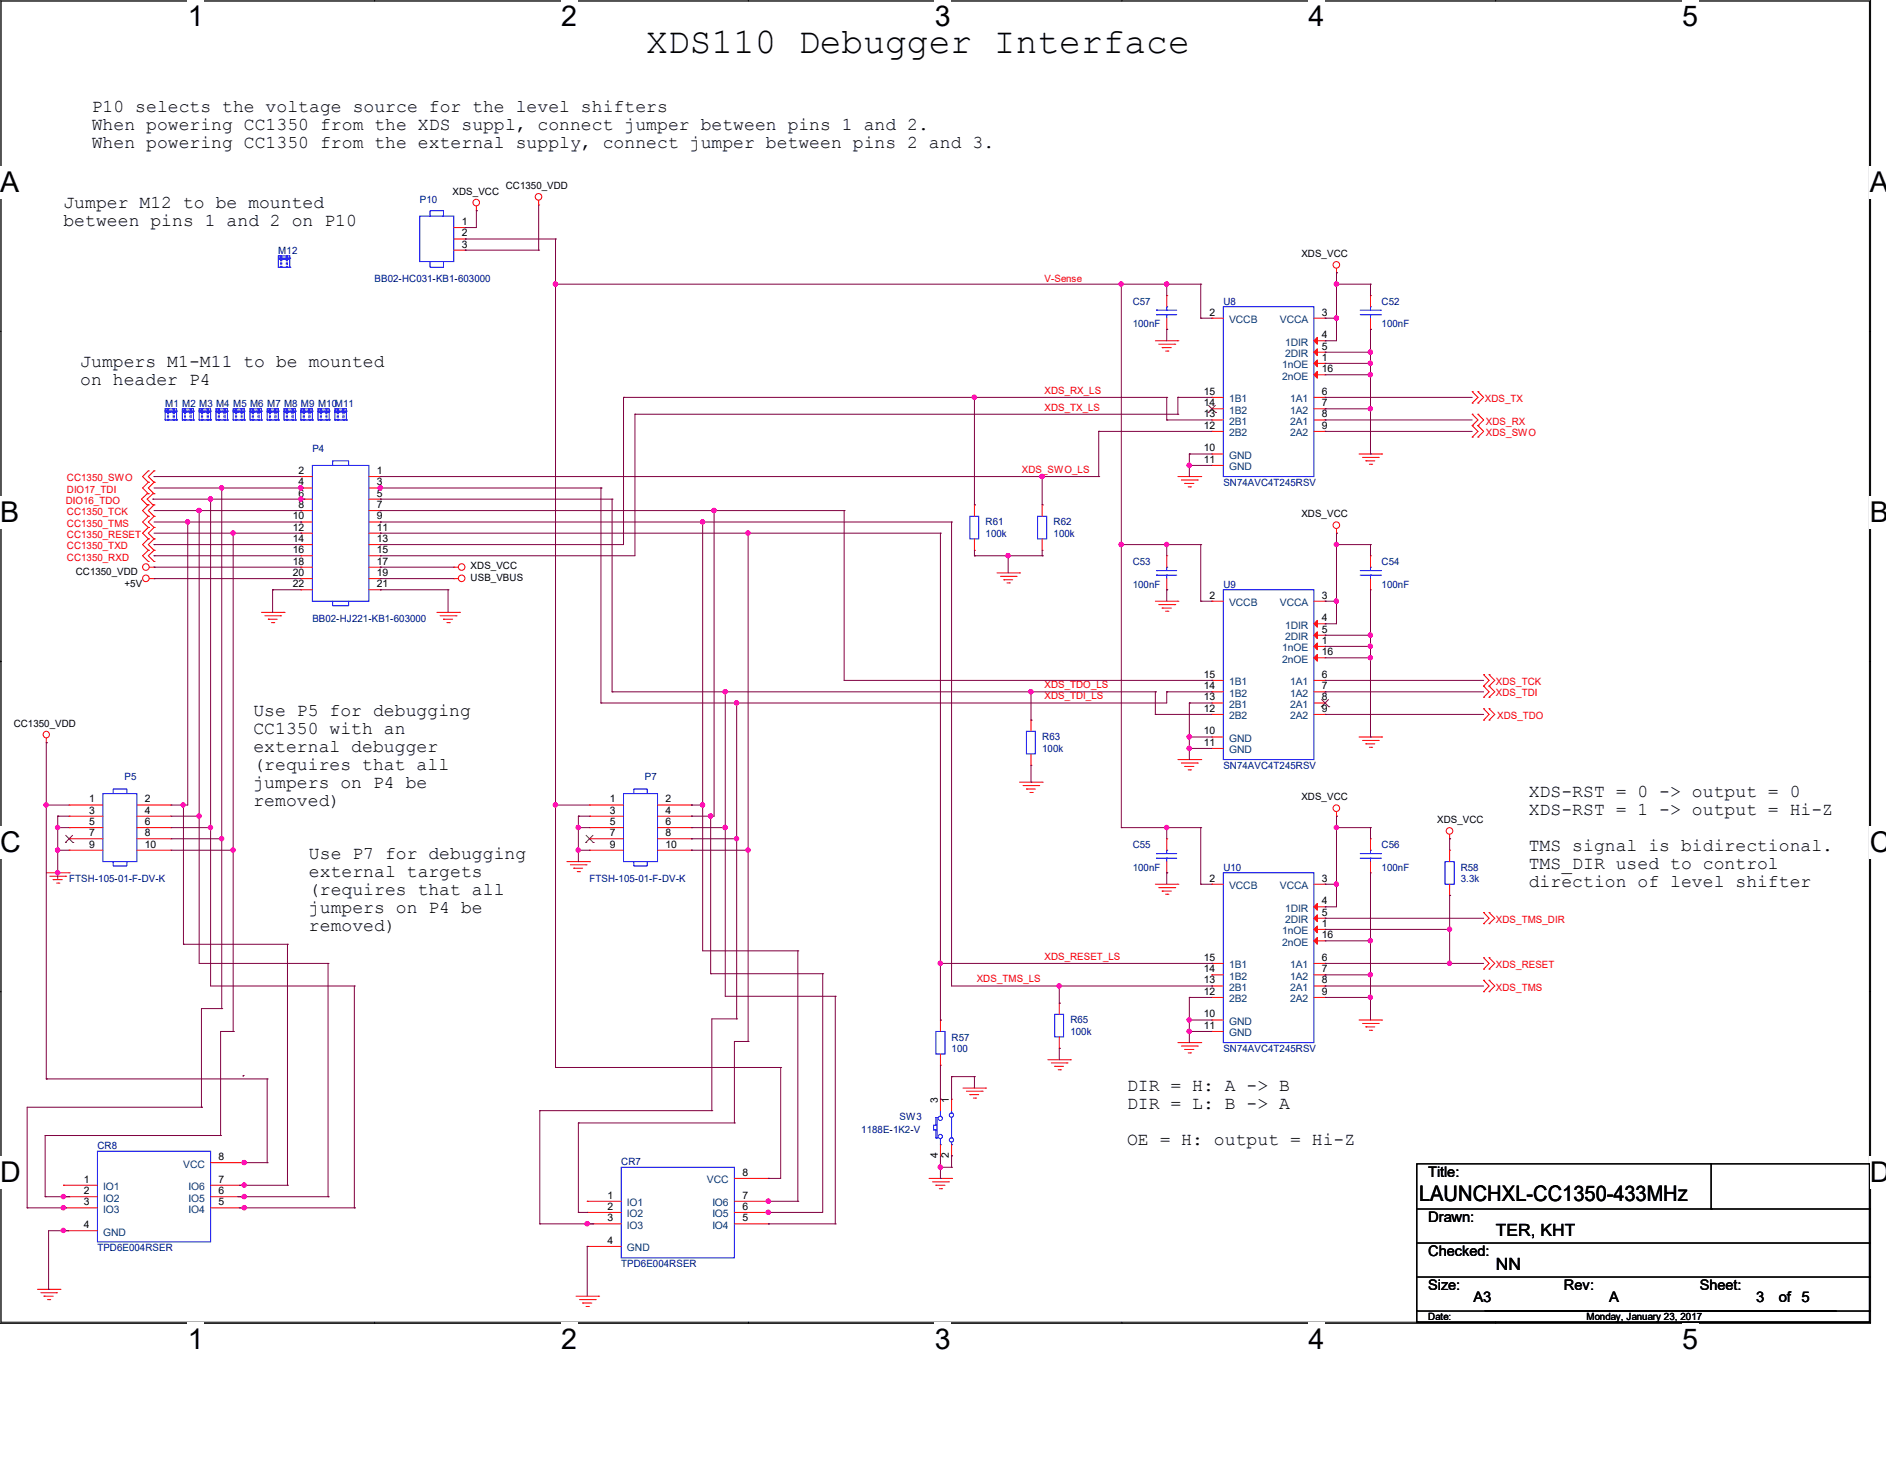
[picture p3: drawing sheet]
<svg xmlns="http://www.w3.org/2000/svg" width="279mm" height="216mm" viewBox="0 0 279 216" stroke-linecap="round" stroke-linejoin="round" font-family="sans-serif">
<path d="M0 0h277.1v196h-277.1zM.2 .2h276.7v195.6h-276.7z" fill="none" stroke="#000" stroke-width=".15"/>
<g fill="#fff">
<path d="M27.8 .1h2.4v4.7h-2.4z"/>
<path d="M27.8 195.9h2.4v4.7h-2.4z"/>
</g>
<path d="M55.5 0v.2M55.5 195.8v.2" fill="none" stroke="#000" stroke-width=".15"/>
<g fill="#fff">
<path d="M83.1 .1h2.4v4.7h-2.4z"/>
<path d="M83.1 195.9h2.4v4.7h-2.4z"/>
</g>
<path d="M110.9 0v.2M110.9 195.8v.2" fill="none" stroke="#000" stroke-width=".15"/>
<g fill="#fff">
<path d="M138.5 .1h2.4v4.7h-2.4z"/>
<path d="M138.5 195.9h2.4v4.7h-2.4z"/>
</g>
<path d="M166.2 0v.2M166.2 195.8v.2" fill="none" stroke="#000" stroke-width=".15"/>
<g fill="#fff">
<path d="M193.8 .1h2.4v4.7h-2.4z"/>
<path d="M193.8 195.9h2.4v4.7h-2.4z"/>
</g>
<path d="M221.6 0v.2M221.6 195.8v.2" fill="none" stroke="#000" stroke-width=".15"/>
<g fill="#fff">
<path d="M249.2 .1h2.4v4.7h-2.4z"/>
<path d="M249.2 195.9h2.4v4.7h-2.4z"/>
<path d="M0 24.6h2.9v4.7h-2.9z"/>
<path d="M276.9 24.6h2.5v4.7h-2.5z"/>
<path d="M0 73.5h2.9v4.7h-2.9z"/>
<path d="M277 73.5h2.4v4.7h-2.4z"/>
</g>
<path d="M0 49.1h.2M276.9 49.1h.2" fill="none" stroke="#000" stroke-width=".15"/>
<g fill="#fff">
<path d="M0 122.4h3.1v4.7h-3.1z"/>
<path d="M277 122.4h2.4v4.7h-2.4z"/>
</g>
<path d="M0 98h.2M276.9 98h.2" fill="none" stroke="#000" stroke-width=".15"/>
<path d="M.1 97.9l.1 .1h-.1zM276.9 98l.1-.1v.1z" fill="#000" stroke="#000" stroke-width=".15"/>
<g fill="#fff">
<path d="M0 171.3h3.1v4.7h-3.1z"/>
<path d="M277 171.3h2.4v4.7h-2.4z"/>
</g>
<g fill="none" stroke="#000" stroke-width=".15">
<path d="M0 146.9h.2M276.9 146.9h.2M209.9 172.3h67v21.8h-67zM209.9 179h67M253.5 179h.1M253.5 172.3v6.7M276.9 179h.1M209.9 195.8h.1M209.9 184.1h67M209.9 189.1h67M209.9 194.1v1.7M209.9 195.8h67"/>
<path d="M220 194.1h51.9M271.9 194.1h.1M276.9 184.1h.1M276.9 189.1h.1M276.9 195.8h.1M276.9 194.1h.1M276.9 194.1v1.7"/>
</g>
<g fill="none" stroke="#f00" stroke-width=".15">
<path d="M67.2 33.7h1.7M67.2 35.4h1.7M67.2 37h1.7M68.9 33.7h.1M68.9 35.4h.1M68.9 37h.1M70.6 31.2h.1M70.6 30.5v.7M79.8 30.4h.1M79.8 29.7v.7M198 39.8v.6M171.2 50.5h3.3"/>
<path d="M171.7 51h2.3M172.2 51.5h.1M172.2 51.5h1.3M172.7 52h.3M172.8 43.8h.1M172.8 48.8h.1M172.8 43.8v1.6M172.8 47.1v1.7M173 52h.1M174 51h.1M174.5 50.5h.1M179.5 47.1h.1"/>
<path d="M179.5 58.8h.1M179.5 58.8h1.7M179.5 47.1h1.7M194.6 50.5h1.7M194.6 58.8h1.7M194.6 53.8h1.7M194.6 55.5h1.7M194.6 47.1h1.7M194.6 52.2h1.7M196.3 58.8h.1M196.3 53.8h.1M196.3 55.5h.1"/>
<path d="M196.3 47.1h.1M196.3 50.5h.1M196.3 52.2h.1M198 40.4h.1M203 43.8h.1M203 48.8h.1M203 43.8v1.6M203 47.1v1.7M218.1 58h.1M218.1 59.7h.1M218.1 58l.8 .8-.8 .9M218.9 58h.1"/>
<path d="M218.9 59.7h.1M218.9 58l.9 .8-.9 .9M21.8 73.1h.1M21.8 74.8h.1M21.8 73.1l-.8 .8 .8 .9M22 71.4h.1M22 73.1h.1M22 76.5h.1M22 78.1h.1M22 74.8h.1M22 79.8h.1M22 69.7h.1"/>
<path d="M22 71.4l-.9 .9 .9 .8M22 76.5l-.9 .8 .9 .8M22 74.8l-.9 .8 .9 .9M22 78.1l-.9 .9 .9 .8M22 69.7l-.9 .9 .9 .8M22 79.8l-.9 .8 .9 .9M22.6 73.1h.1M22.6 74.8h.1M22.6 73.1l-.8 .8 .8 .9M22.8 71.4h.1M22.8 73.1h.1M22.8 76.5h.1"/>
<path d="M22.8 78.1h.1M22.8 74.8h.1M22.8 79.8h.1M22.8 69.7h.1M22.8 71.4l-.8 .9 .8 .8M22.8 76.5l-.8 .8 .8 .8M22.8 74.8l-.8 .8 .8 .9M22.8 78.1l-.8 .9 .8 .8M22.8 69.7l-.8 .9 .8 .8M22.8 79.8l-.8 .8 .8 .9M44.6 70.6h.1M44.6 72.3h.1"/>
<path d="M44.6 73.9h.1M44.6 75.6h.1M44.6 77.3h.1M44.6 79h.1M44.6 70.6h1.7M44.6 72.3h1.7M44.6 73.9h1.7M44.6 75.6h1.7M44.6 77.3h1.7M44.6 79h1.7M54.7 70.6h1.6M54.7 72.3h1.6"/>
<path d="M54.7 73.9h1.6M54.7 75.6h1.6M54.7 77.3h1.6M54.7 79h1.6M56.3 70.6h.1M56.3 72.3h.1M56.3 73.9h.1M56.3 75.6h.1M56.3 77.3h.1M56.3 79h.1M144.4 74.8h.1M144.4 74.8v1.7"/>
<path d="M144.4 79.8v1.7M154.4 74.8h.1M154.4 74.8v1.7M154.4 79.8v1.7M174.5 70.6h3.4M175 71.1h2.4M175.5 71.6h.1M175.5 71.6h1.4M176 72.1h.4M176.4 72.1h.1M177.4 71.1h.1M177.9 70.6h.1"/>
<path d="M179.5 67.2h.1M179.5 68.9h.1M179.5 60.5h.1M179.5 62.2h.1M179.5 63.9h.1M179.5 67.2h1.7M179.5 60.5h1.7M179.5 62.2h1.7M179.5 63.9h1.7M179.5 68.9h1.7M194.6 60.5h1.7M194.6 62.2h1.7"/>
<path d="M194.6 63.9h1.7M196.3 60.5h.1M196.3 62.2h.1M196.3 63.9h.1M198 79h.1M198 78.3v.7M201.3 67.2h3.4M201.8 67.7h2.4M202.4 68.2h.1M202.4 68.2h1.3M202.9 68.7h.3M203.2 68.7h.1"/>
<path d="M204.2 67.7h.1M204.7 67.2h.1M218.1 61.3h.1M218.1 63h.1M218.1 64.7h.1M218.1 61.3l.8 .9-.8 .8M218.1 63l.8 .9-.8 .8M218.9 61.3h.1M218.9 63h.1M218.9 64.7h.1M218.9 61.3l.9 .9-.9 .8M218.9 63l.9 .9-.9 .8"/>
<path d="M22 81.5h.1M22 83.1h.1M22 81.5l-.9 .8 .9 .8M22.1 84h.7M22.1 85.7h.7M22.8 84h.1M22.8 85.7h.1M22.8 81.5h.1M22.8 83.1h.1M22.8 81.5l-.8 .8 .8 .8M38.7 90.7h3.4M39.2 91.2h2.4"/>
<path d="M39.8 91.7h.1M39.8 91.7h1.3M40.2 92.2h.4M40.6 92.2h.1M41.6 91.2h.1M42.1 90.7h.1M44.6 80.6h.1M44.6 82.3h.1M44.6 84h.1M44.6 85.7h.1M44.6 87.3h.1M44.6 84h1.7"/>
<path d="M44.6 85.7h1.7M44.6 80.6h1.7M44.6 82.3h1.7M44.6 87.3h1.7M54.7 84h1.6M54.7 85.7h1.6M54.7 80.6h1.6M54.7 82.3h1.6M54.7 87.3h1.6M56.3 80.6h.1M56.3 82.3h.1M56.3 84h.1"/>
<path d="M56.3 85.7h.1M56.3 87.3h.1M64.7 90.7h3.4M65.2 91.2h2.4M65.7 91.7h.1M65.7 91.7h1.4M66.2 92.2h.3M66.5 92.2h.1M67.2 85.7h.1M67.2 84h.1M67.2 84h.7M67.2 85.7h.7"/>
<path d="M67.6 91.2h.1M68.1 90.7h.1M144.4 81.5h.1M147.7 84.8h3.3M148.2 85.3h2.3M148.7 85.9h.1M148.7 85.9h1.3M149.2 86.3h.3M149.5 86.3h.1M150.5 85.3h.1M151 84.8h.1M154.4 81.5h.1"/>
<path d="M171.2 89h3.3M171.7 89.5h2.3M172.2 90h.1M172.2 90h1.3M172.7 90.5h.3M172.8 82.3h.1M172.8 87.3h.1M172.8 82.3v1.7M172.8 85.7v1.6M173 90.5h.1M174 89.5h.1M174.5 89h.1"/>
<path d="M179.5 89h.1M179.5 89h1.7M194.6 89h1.7M194.6 95.7h1.7M194.6 97.4h1.7M194.6 92.4h1.7M194.6 94.1h1.7M196.3 95.7h.1M196.3 97.4h.1M196.3 89h.1M196.3 92.4h.1M196.3 94.1h.1"/>
<path d="M203 82.3h.1M203 87.3h.1M203 82.3v1.7M203 85.7v1.6M219.8 99.9h.1M219.8 99.9l.8 .9-.8 .8M220.6 99.9h.1M220.6 99.9l.8 .9-.8 .8M6.9 110h.1M6.9 109.3v.7M10.2 119.2h.1M10.2 119.2h5"/>
<path d="M20.3 119.2h5M25.3 119.2h.1M87.3 119.2h.1M87.3 119.2h5.1M97.4 119.2h5M102.4 119.2h.1M151 115.8h3.4M151.6 116.3h2.3M152.1 116.8h.1M152.1 116.8h1.3M152.6 117.3h.3M152.7 113.3h.1"/>
<path d="M152.7 106.6h.1M152.7 106.6v1.7M152.7 111.6v1.7M152.9 117.3h.1M153.9 116.3h.1M154.4 115.8h.1M174.5 112.5h3.4M175 113h2.4M175.5 113.5h.1M175.5 113.5h1.4M176 114h.4M176.4 114h.1"/>
<path d="M177.4 113h.1M177.9 112.5h.1M179.5 109.1h.1M179.5 110.8h.1M179.5 100.8h.1M179.5 102.4h.1M179.5 104.1h.1M179.5 105.8h.1M179.5 109.1h1.7M179.5 100.8h1.7M179.5 102.4h1.7M179.5 104.1h1.7"/>
<path d="M179.5 105.8h1.7M179.5 110.8h1.7M194.6 100.8h1.7M194.6 102.4h1.7M194.6 104.1h1.7M194.6 105.8h1.7M196.3 100.8h.1M196.3 102.4h.1M196.3 104.1h.1M196.3 105.8h.1M201.3 109.1h3.4M201.8 109.6h2.4"/>
<path d="M202.4 110.2h.1M202.4 110.2h1.3M202.9 110.7h.3M203.2 110.7h.1M204.2 109.6h.1M204.7 109.1h.1M219.8 104.9h.1M219.8 106.6h.1M219.8 101.6h.1M219.8 103.3h.1M219.8 104.9l.8 .9-.8 .8M219.8 101.6l.8 .8-.8 .9"/>
<path d="M220.6 104.9h.1M220.6 106.6h.1M220.6 101.6h.1M220.6 103.3h.1M220.6 104.9l.8 .9-.8 .8M220.6 101.6l.8 .8-.8 .9M6.9 129.2h3.3M7.4 129.8h2.3M7.9 130.3h.1M7.9 130.3h1.3M8.4 130.8h.3M8.7 130.8h.1"/>
<path d="M9.7 129.8h.1M10.2 129.2h.1M10.2 120.9h.1M10.2 122.6h.1M10.2 124.2h.1M10.2 125.9h.1M10.2 120.9h5M10.2 122.6h5M10.2 124.2h5M10.2 125.9h5M20.3 120.9h5M20.3 122.6h5"/>
<path d="M20.3 124.2h5M20.3 125.9h5M25.3 120.9h.1M25.3 122.6h.1M25.3 124.2h.1M25.3 125.9h.1M84 127.6h3.3M84.5 128.1h2.3M85 128.6h.1M85 128.6h1.3M85.5 129.1h.4M85.9 129.1h.1"/>
<path d="M86.8 128.1h.1M87.3 127.6h.1M87.3 120.9h.1M87.3 122.6h.1M87.3 124.2h.1M87.3 125.9h.1M87.3 120.9h5.1M87.3 122.6h5.1M87.3 124.2h5.1M87.3 125.9h5.1M97.4 120.9h5M97.4 122.6h5"/>
<path d="M97.4 124.2h5M97.4 125.9h5M102.4 120.9h.1M102.4 122.6h.1M102.4 124.2h.1M102.4 125.9h.1M171.2 130.9h3.3M171.7 131.4h2.3M172.2 132h.1M172.2 132h1.3M172.7 132.4h.3M172.8 124.2h.1"/>
<path d="M172.8 129.2h.1M172.8 124.2v1.7M172.8 127.6v1.6M173 132.4h.1M174 131.4h.1M174.5 130.9h.1M179.5 130.9h.1M179.5 130.9h1.7M194.6 130.9h1.7M194.6 137.6h1.7M194.6 139.3h1.7M194.6 134.3h1.7"/>
<path d="M194.6 136h1.7M196.3 137.6h.1M196.3 139.3h.1M196.3 130.9h.1M196.3 134.3h.1M196.3 136h.1M198 120.9h.1M198 120.2v.7M203 124.2h.1M203 129.2h.1M203 124.2v1.7M203 127.6v1.6"/>
<path d="M214.8 124.2h.1M214.8 132.6h.1M214.8 125.9h.1M214.8 123.6v.6M214.8 125.9v1.7M214.8 130.9v1.7M219.8 135.1h.1M219.8 136.8h.1M219.8 135.1l.8 .9-.8 .8M220.6 135.1h.1M220.6 136.8h.1M220.6 135.1l.8 .9-.8 .8"/>
<path d="M139.3 157.7h.1M139.3 151h.1M139.3 151v1.7M139.3 156.1v1.6M155.2 156.9h3.4M155.7 157.4h2.4M156.3 157.9h.1M156.3 157.9h1.3M156.8 158.4h.3M156.9 155.2h.1M156.9 148.5h.1M156.9 148.5v1.7"/>
<path d="M156.9 153.5v1.7M157.1 158.4h.1M158.1 157.4h.1M158.6 156.9h.1M174.5 154.4h3.4M175 154.9h2.4M175.5 155.4h.1M175.5 155.4h1.4M176 155.9h.4M176.4 155.9h.1M177.4 154.9h.1M177.9 154.4h.1"/>
<path d="M179.5 151h.1M179.5 152.7h.1M179.5 142.7h.1M179.5 144.4h.1M179.5 146h.1M179.5 147.7h.1M179.5 151h1.7M179.5 142.7h1.7M179.5 144.4h1.7M179.5 146h1.7M179.5 147.7h1.7M179.5 152.7h1.7"/>
<path d="M194.6 142.7h1.7M194.6 144.4h1.7M194.6 146h1.7M194.6 147.7h1.7M196.3 142.7h.1M196.3 144.4h.1M196.3 146h.1M196.3 147.7h.1M201.3 151h3.4M201.8 151.6h2.4M202.4 152.1h.1M202.4 152.1h1.3"/>
<path d="M202.9 152.6h.3M203.2 152.6h.1M204.2 151.6h.1M204.7 151h.1M219.8 141.8h.1M219.8 143.5h.1M219.8 145.2h.1M219.8 146.9h.1M219.8 141.8l.8 .9-.8 .8M219.8 145.2l.8 .8-.8 .9M220.6 141.8h.1M220.6 143.5h.1"/>
<path d="M220.6 145.2h.1M220.6 146.9h.1M220.6 141.8l.8 .9-.8 .8M220.6 145.2l.8 .8-.8 .9M9.4 175.5h.1M9.4 177.2h.1M9.4 178.9h.1M9.4 175.5h5M9.4 177.2h5M9.4 178.9h5M31.2 175.5h5M31.2 177.2h5"/>
<path d="M31.2 178.9h5M31.2 172.2h5M36.2 178.9h.1M36.2 177.2h.1M36.2 175.5h.1M36.2 172.2h.1M87 177.9h.1M87 179.5h.1M87 177.9h5M87 179.5h5M108.8 174.5h5M108.8 177.9h5"/>
<path d="M108.8 179.5h5M113.8 179.5h.1M113.8 177.9h.1M113.8 174.5h.1M137.6 174.5h3.4M138.1 175h2.4M138.6 175.5h.1M138.6 175.5h1.4M139.1 176h.4M139.3 162.8h.1M139.3 171.2h.1M139.3 162.8v1.7"/>
<path d="M139.3 169.5v1.7M139.5 176h.1M140.5 175h.1M141 174.5h.1M141 162.8h.1M141 171.2h.1M141 162.8v1.7M141 169.5v1.7M142.7 161.1h3.3M143.2 161.6h2.3M143.7 162.1h.1M143.7 162.1h1.3"/>
<path d="M144.2 162.6h.3M144.5 162.6h.1M145.5 161.6h.1M146 161.1h.1M5.5 190.9h3.4M6.1 191.4h2.3M6.5 191.9h.1M6.5 191.9h1.4M7 192.4h.4M7.4 192.4h.1M8.4 191.4h.1M8.9 190.9h.1"/>
<path d="M9.4 182.2h.1M9.4 182.2h5M85.3 191.9h3.4M85.9 192.4h2.3M86.3 193h.1M86.3 193h1.4M86.8 193.5h.4M87 181.2h.1M87 184.6h.1M87 181.2h5M87 184.6h5M87.2 193.5h.1"/>
<path d="M88.2 192.4h.1M88.7 191.9h.1M108.8 181.2h5M113.8 181.2h.1"/>
<circle cx="70.5" cy="30" r=".49"/>
<circle cx="79.8" cy="29.1" r=".49"/>
<circle cx="198" cy="39.2" r=".49"/>
<circle cx="198" cy="77.8" r=".49"/>
<circle cx="21.6" cy="84" r=".49"/>
<circle cx="21.6" cy="85.6" r=".49"/>
<circle cx="68.4" cy="85.6" r=".49"/>
<circle cx="68.4" cy="84" r=".49"/>
<circle cx="6.8" cy="108.8" r=".48"/>
<circle cx="198" cy="119.7" r=".49"/>
<circle cx="214.7" cy="123" r=".49"/>
</g>
<g fill="none" stroke="#00f" stroke-width=".15">
<path d="M41.2 37.9h.1M41.2 39.6h.1M41.2 38.4h.1M41.2 38.2h.1M41.2 39.6h1.7M41.2 37.9h1.7v.3M41.2 38.4h1.7v1.2M41.2 37.9v.3M41.2 38.4v1.2M41.2 38.2h1.7M41.4 38.4h.1M41.4 38.2v.2"/>
<path d="M41.9 38.4h.1M41.9 38.2v.2M42.2 38.4h.1M42.2 38.2v.2M42.8 38.4h.1M42.8 38.2v.2M42.9 39.6h.1M42.9 38.2h.1M62.2 32h5v6.7h-5zM63.7 32v-.8h2v.8h-.2M63.9 38.7h-.2v.9h2v-.9M171.3 46.6h.1"/>
<path d="M171.3 45.9h.1M171.3 46.6h3M171.3 45.9h3M172.8 46.6h.1M172.8 45.4h.1M172.8 45.4v.5M172.8 46.6v.5M181.2 45.4h13.4v25.2h-13.4zM201.5 46.6h3M201.5 45.9h3M203 46.6h.1M203 45.4h.1"/>
<path d="M203 45.4v.5M203 46.6v.5M204.5 46.6h.1M204.5 45.9h.1M24.5 60.5h.1M24.5 62.2h.1M24.5 61h.1M24.5 60.9h.1M24.5 62.2h1.7M24.5 60.5h1.7v.4M24.5 61h1.7v1.2M24.5 60.9h1.7"/>
<path d="M24.5 60.5v.4M24.5 61v1.2M24.6 61h.1M24.6 60.9v.1M25.1 61h.1M25.1 60.9v.1M25.5 61h.1M25.5 60.9v.1M26 61h.1M26 60.9v.1M26.2 62.2h.1M26.2 60.9h.1"/>
<path d="M27 60.5h.1M27 62.2h.1M27 61h.1M27 60.9h.1M27 62.2h1.7M27 60.5h1.7v.4M27 61h1.7v1.2M27 60.9h1.7M27 60.5v.4M27 61v1.2M27.2 61h.1M27.2 60.9v.1"/>
<path d="M27.6 61h.1M27.6 60.9v.1M28 61h.1M28 60.9v.1M28.5 61h.1M28.5 60.9v.1M28.7 62.2h.1M28.7 60.9h.1M29.5 60.5h.1M29.5 62.2h.1M29.5 61h.1M29.5 60.9h.1"/>
<path d="M29.5 62.2h1.7M29.5 60.5h1.7v.4M29.5 61h1.7v1.2M29.5 60.9h1.7M29.5 60.5v.4M29.5 61v1.2M29.7 61h.1M29.7 60.9v.1M30.2 61h.1M30.2 60.9v.1M30.5 61h.1M30.5 60.9v.1"/>
<path d="M31 61h.1M31 60.9v.1M31.2 62.2h.1M31.2 60.9h.1M32 60.5h.1M32 62.2h.1M32 61h.1M32 60.9h.1M32 62.2h1.7M32 60.5h1.7v.4M32 61h1.7v1.2M32 60.9h1.7"/>
<path d="M32 60.5v.4M32 61v1.2M32.2 61h.1M32.2 60.9v.1M32.7 61h.1M32.7 60.9v.1M33 61h.1M33 60.9v.1M33.5 61h.1M33.5 60.9v.1M33.7 62.2h.1M33.7 60.9h.1"/>
<path d="M34.5 60.5h.1M34.5 62.2h.1M34.5 61h.1M34.5 60.9h.1M34.5 62.2h1.7M34.5 60.5h1.7v.4M34.5 61h1.7v1.2M34.5 60.9h1.7M34.5 60.5v.4M34.5 61v1.2M34.7 61h.1M34.7 60.9v.1"/>
<path d="M35.2 61h.1M35.2 60.9v.1M35.6 61h.1M35.6 60.9v.1M36 61h.1M36 60.9v.1M36.2 62.2h.1M36.2 60.9h.1M37 60.5h.1M37 62.2h.1M37 61h.1M37 60.9h.1"/>
<path d="M37 62.2h1.7M37 60.5h1.7v.4M37 61h1.7v1.2M37 60.9h1.7M37 60.5v.4M37 61v1.2M37.2 61h.1M37.2 60.9v.1M37.7 61h.1M37.7 60.9v.1M38.1 61h.1M38.1 60.9v.1"/>
<path d="M38.6 61h.1M38.6 60.9v.1M38.7 62.2h.1M38.7 60.9h.1M39.6 60.5h.1M39.6 62.2h.1M39.6 61h.1M39.6 60.9h.1M39.6 60.5h1.6v.4M39.6 61h1.6v1.2M39.6 62.2h1.6M39.6 60.9h1.6"/>
<path d="M39.6 60.5v.4M39.6 61v1.2M39.8 61h.1M39.8 60.9v.1M40.2 61h.1M40.2 60.9v.1M40.6 61h.1M40.6 60.9v.1M41.1 61h.1M41.1 60.9v.1M41.2 62.2h.1M41.2 60.9h.1"/>
<path d="M42.1 60.5h.1M42.1 62.2h.1M42.1 61h.1M42.1 60.9h.1M42.1 62.2h1.7M42.1 60.5h1.7v.4M42.1 61h1.7v1.2M42.1 60.9h1.7M42.1 60.5v.4M42.1 61v1.2M42.2 61h.1M42.2 60.9v.1"/>
<path d="M42.8 61h.1M42.8 60.9v.1M43.1 61h.1M43.1 60.9v.1M43.6 61h.1M43.6 60.9v.1M43.8 62.2h.1M43.8 60.9h.1M44.6 60.5h.1M44.6 62.2h.1M44.6 61h.1M44.6 60.9h.1"/>
<path d="M44.6 62.2h1.7M44.6 60.5h1.7v.4M44.6 61h1.7v1.2M44.6 60.5v.4M44.6 61v1.2M44.6 60.9h1.7M44.7 61h.1M44.7 60.9v.1M45.3 61h.1M45.3 60.9v.1M45.6 61h.1M45.6 60.9v.1"/>
<path d="M46.1 61h.1M46.1 60.9v.1M46.3 68.9h8.4v20.1h-8.4zM46.3 62.2h.1M46.3 60.9h.1M47.1 60.5h.1M47.1 62.2h.1M47.1 61h.1M47.1 60.9h.1M47.1 62.2h1.7M47.1 60.5h1.7v.4M47.1 61h1.7v1.2"/>
<path d="M47.1 60.9h1.7M47.1 60.5v.4M47.1 61v1.2M47.3 61h.1M47.3 60.9v.1M47.8 61h.1M47.8 60.9v.1M48.1 61h.1M48.1 60.9v.1M48.6 61h.1M48.6 60.9v.1M48.8 62.2h.1"/>
<path d="M48.8 60.9h.1M49.3 68.9v-.7h2.3v.7M49.6 60.5h.1M49.6 62.2h.1M49.6 61h.1M49.6 60.9h.1M49.6 62.2h1.7M49.6 60.5h1.7v.4M49.6 61h1.7v1.2M49.6 60.9h1.7M49.6 60.5v.4M49.6 61v1.2"/>
<path d="M49.8 61h.1M49.8 60.9v.1M50.3 61h.1M50.3 60.9v.1M50.6 61h.1M50.6 60.9v.1M51.1 61h.1M51.1 60.9v.1M51.3 62.2h.1M51.3 60.9h.1M143.7 76.5h1.3v3.3h-1.3zM153.7 76.5h1.4v3.3h-1.4z"/>
<path d="M49.3 89v.7h2.3v-.7M171.3 85.2h.1M171.3 84.5h.1M171.3 85.2h3M171.3 84.5h3M172.8 85.2h.1M172.8 84h.1M172.8 84v.5M172.8 85.2v.5M181.2 87.3h13.4v25.2h-13.4zM201.5 85.2h3M201.5 84.5h3"/>
<path d="M203 85.2h.1M203 84h.1M203 84v.5M203 85.2v.5M204.5 85.2h.1M204.5 84.5h.1M15.2 117.5h5.1v10.1h-5.1zM16.8 117.5v-.7h2v.7M92.4 117.5h5v10.1h-5zM93.9 117.5v-.7h2v.7M152.1 108.3h1.3v3.3h-1.3zM16.8 127.6v.6h2v-.6"/>
<path d="M93.9 127.6v.6h2v-.6M171.3 127.1h.1M171.3 126.4h.1M171.3 127.1h3M171.3 126.4h3M172.8 127.1h.1M172.8 125.9h.1M172.8 125.9v.5M172.8 127.1v.5M181.2 129.2h13.4v25.2h-13.4zM201.5 127.1h3M201.5 126.4h3"/>
<path d="M203 127.1h.1M203 125.9h.1M203 125.9v.5M203 127.1v.5M204.5 127.1h.1M204.5 126.4h.1M214.1 127.6h1.3v3.3h-1.3zM138.6 152.7h1.4v3.4h-1.4zM156.3 150.2h1.3v3.3h-1.3zM14.4 170.5h16.8v13.4h-16.8zM92 172.8h16.8v13.5h-16.8zM138.3 167.3h.1"/>
<path d="M138.3 167.3h.3M138.6 168.5h.1M138.6 166.6h.1M138.6 167.3h.1M138.6 165.5h.1M138.6 168.5h.2M138.6 165.5v1.1M138.6 167.3v1.2M138.6 166.6h-.3v.7M138.6 165.5h.2v3M138.8 168.5h.1M139.3 169.5h.1"/>
<path d="M139.3 165.3h.1M139.3 164.5v.8M139.3 168.7v.8M141 168.5h.1M141 164.8h.1M141 169.5h.1M141 164.5v.3M141 165.5v3M141 169.2v.3"/>
<circle cx="139.3" cy="165.6" r=".32"/>
<circle cx="139.3" cy="168.3" r=".32"/>
<circle cx="140.9" cy="168.8" r=".32"/>
<circle cx="140.9" cy="165.1" r=".32"/>
</g>
<g fill="none" stroke="#00f" stroke-width=".15" stroke-dasharray=".3">
<path d="M41.6 37.9v1.7M41.6 39.6h.1M41.7 37.9v1.7M41.7 39.6h.1M42.4 37.9v1.7M42.4 39.6h.1M42.6 37.9v1.7M42.6 39.6h.1M24.8 60.5v1.7M24.8 62.2h.1M25 60.5v1.7M25 62.2h.1"/>
<path d="M25.7 60.5v1.7M25.7 62.2h.1M25.8 60.5v1.7M25.8 62.2h.1M27.3 60.5v1.7M27.3 62.2h.1M27.5 60.5v1.7M27.5 62.2h.1M28.2 60.5v1.7M28.2 62.2h.1M28.3 60.5v1.7M28.3 62.2h.1"/>
<path d="M29.8 60.5v1.7M29.8 62.2h.1M30 60.5v1.7M30 62.2h.1M30.7 60.5v1.7M30.7 62.2h.1M30.9 60.5v1.7M30.9 62.2h.1M32.3 60.5v1.7M32.3 62.2h.1M32.5 60.5v1.7M32.5 62.2h.1"/>
<path d="M33.2 60.5v1.7M33.2 62.2h.1M33.4 60.5v1.7M33.4 62.2h.1M34.9 60.5v1.7M34.9 62.2h.1M35.1 60.5v1.7M35.1 62.2h.1M35.7 60.5v1.7M35.7 62.2h.1M35.9 60.5v1.7M35.9 62.2h.1"/>
<path d="M37.4 60.5v1.7M37.4 62.2h.1M37.5 60.5v1.7M37.5 62.2h.1M38.2 60.5v1.7M38.2 62.2h.1M38.4 60.5v1.7M38.4 62.2h.1M39.9 60.5v1.7M39.9 62.2h.1M40 60.5v1.7M40 62.2h.1"/>
<path d="M40.7 60.5v1.7M40.7 62.2h.1M40.9 60.5v1.7M40.9 62.2h.1M42.4 60.5v1.7M42.4 62.2h.1M42.6 60.5v1.7M42.6 62.2h.1M43.3 60.5v1.7M43.3 62.2h.1M43.4 60.5v1.7M43.4 62.2h.1"/>
<path d="M44.9 60.5v1.7M44.9 62.2h.1M45.1 60.5v1.7M45.1 62.2h.1M45.8 60.5v1.7M45.8 62.2h.1M45.9 60.5v1.7M45.9 62.2h.1M47.5 60.5v1.7M47.5 62.2h.1M47.6 60.5v1.7M47.6 62.2h.1"/>
<path d="M48.3 60.5v1.7M48.3 62.2h.1M48.4 60.5v1.7M48.4 62.2h.1M50 60.5v1.7M50 62.2h.1M50.1 60.5v1.7M50.1 62.2h.1M50.8 60.5v1.7M50.8 62.2h.1M51 60.5v1.7M51 62.2h.1"/>
</g>
<g fill="none" stroke="#804000" stroke-width=".15">
<path d="M179 61.1h.1M179 60l1.1 1.1M180 60l-1 1.1M180.1 61.1h.1M195.7 104.6h.1M195.8 103.6l1 1M196.8 103.6l-1.1 1M196.8 104.6h.1M9.7 124.8h.1M9.7 123.7l1.1 1.1M10.8 123.7l-1.1 1.1M10.8 124.8h.1"/>
<path d="M86.8 124.8h.1M86.8 123.7l1.1 1.1M87.8 123.7l-1 1.1M87.9 124.8h.1"/>
</g>
<g fill="#f00" stroke="#f00" stroke-width=".15">
<path d="M195.2 53.3v1l-.6-.5z"/>
<path d="M195.2 55v1l-.6-.5z"/>
<path d="M195.2 50v1l-.6-.5z"/>
<path d="M195.2 51.6v1.1l-.6-.5z"/>
<path d="M195.2 95.2v1l-.6-.5z"/>
<path d="M195.2 96.9v1l-.6-.5z"/>
<path d="M194.6 92.4l.6-.5v1z"/>
<path d="M194.6 94.1l.6-.5v1z"/>
<path d="M194.6 137.6l.6-.5v1z"/>
<path d="M194.6 139.3l.6-.5v1z"/>
<path d="M194.6 134.3l.6-.5v1z"/>
<path d="M194.6 136l.6-.5v1z"/>
</g>
<g fill="none" stroke="#800040" stroke-width=".15">
<path d="M68.9 33.7h.1M68.9 35.4h.1M68.9 37h.1M68.9 35.4h13.4M68.9 37h10.9M70.6 31.2h.1M70.6 31.2v2.5h-1.7M79.8 37h.1M79.8 30.4v6.6M82.3 35.4h.1M82.3 35.4v122.7M82.3 42.1h.1"/>
<path d="M82.3 42.1h95.6M92.4 58.8h.1M92.4 58.8h80.4M92.4 58.8v21.8h-36.1M144.4 58.8h.1M144.4 58.8v16M166.1 42.1h.1M166.1 42.1v80.5M172.8 48.8h.1M172.8 42.1h.1M172.8 58.8h.1M172.8 42.1v1.7"/>
<path d="M172.8 48.8v1.7M172.8 58.8v3.4M174.5 58.8h.1M174.5 58.8h5M174.5 58.8v2.5M177.9 42.1h.1M177.9 47.1h.1M177.9 42.1v5M177.9 47.1h1.6M196.3 58.8h.1M196.3 47.1h.1M196.3 50.5h.1"/>
<path d="M196.3 52.2h.1M196.3 58.8h21.8M196.3 47.1h1.7M196.3 52.2h6.7M196.3 53.8h6.7M196.3 55.5h6.7M198 42.1h.1M198 40.4h.1M198 47.1h.1M198 42.1h5M198 40.4v10.1h-1.7M203 42.1h.1"/>
<path d="M203 48.8h.1M203 53.8h.1M203 55.5h.1M203 42.1v1.7M203 48.8v18.4M22.6 73.9h.1M22.6 73.9h22.5M22.8 70.6h.1M22.8 70.6h21.8M22.8 77.3h21.8M22.8 75.6h21.8M22.8 79h21.8"/>
<path d="M22.8 72.3h22.1M27.8 77.3h.1M27.8 77.3v41.9h-2.5M29.5 75.6h.1M29.5 75.6v67.1h19.1M31.2 73.9v72.1h21.3M32.9 72.3h.1M32.9 72.3v77.1M34.5 79h.1M34.5 79v73.7M44.6 77.3h.1M44.6 75.6h.1"/>
<path d="M44.6 79h.1M44.6 73.9h.1M44.6 72.3h.1M44.9 72.3h.1M45.1 73.9h.1M56 72.3h33M56.3 77.3h.1M56.3 75.6h.1M56.3 79h.1M56.3 73.9h.1M56.3 72.3h.1M56.3 70.6h106.5"/>
<path d="M56.3 77.3h84.7M56.3 75.6h68.8M56.3 79h83M56.3 73.9h34.4M89 72.3h.1M89 72.3v31.8M90.7 73.9h.1M90.7 73.9v28.5M94.1 61.3h.1M94.1 61.3v21h-37.8M94.1 61.3h80.4M104.1 77.3h.1"/>
<path d="M104.1 77.3v63.5h14.1M105.8 75.6h.1M105.8 75.6v45.3h-3.4M110.8 79h.1M110.8 79v75.2M125.1 75.6h.1M125.1 75.6v25.2h54.4M139.3 79h.1M139.3 79v72M141 77.3h.1M141 77.3v68.7h38.5M144.4 74.8h.1"/>
<path d="M154.4 70.6h.1M154.4 74.8h.1M154.4 70.6v4.2M162.8 63.9h.1M162.8 70.6h.1M162.8 63.9h16.7M162.8 63.9v6.7M172.8 62.2h.1M172.8 62.2h6.7M174.5 61.3h.1M176.2 67.2h.1M176.2 68.9h.1"/>
<path d="M176.2 67.2v3.4M176.2 68.9h3.3M176.2 67.2h3.3M196.3 62.2h.1M196.3 63.9h.1M196.3 60.5h.1M196.3 62.2h21.8M196.3 63.9h21.8M196.3 60.5h6.7M198 79h.1M198 79v13.4h-1.7M203 67.2h.1"/>
<path d="M203 60.5h.1M22.8 80.6h.1M22.8 82.3h.1M22.8 84h.1M22.8 85.7h.1M22.8 80.6h21.8M22.8 82.3h21.8M22.8 84h21.8M22.8 85.7h21.8M40.4 87.3h.1M40.4 87.3h4.2M40.4 87.3v3.4"/>
<path d="M56.3 84h.1M56.3 85.7h.1M56.3 87.3h.1M56.3 80.6h.1M56.3 82.3h.1M56.3 84h10.9M56.3 85.7h10.9M56.3 87.3h10.1M66.4 87.3h.1M66.4 87.3v3.4M144.4 82.3h.1M144.4 81.5v.8"/>
<path d="M144.4 82.3h10M149.4 82.3h.1M149.4 82.3v2.5M154.4 82.3h.1M154.4 81.5v.8M166.1 80.6h.1M166.1 80.6h11.8M172.8 87.3h.1M172.8 80.6h.1M172.8 80.6v1.7M172.8 87.3v1.7M177.9 80.6h.1"/>
<path d="M177.9 89h.1M177.9 80.6v8.4M177.9 89h1.6M196.3 89h.1M196.3 92.4h.1M196.3 94.1h.1M196.3 89h1.7M196.3 94.1h6.7M196.3 95.7h6.7M196.3 97.4h6.7M198 80.6h.1M198 89h.1"/>
<path d="M198 80.6h5M203 80.6h.1M203 94.1h.1M203 95.7h.1M203 97.4h.1M203 80.6v1.7M203 87.3v21.8M6.9 119.2h.1M6.9 110h.1M6.9 119.2h3.3M6.9 110v49.8M27.2 119.2h.1"/>
<path d="M27.2 119.2v20.6M82.3 119.2h.1M82.3 119.2h5M89 104.1h.1M90.7 102.4h.1M90.7 102.4h80.5M102.4 119.2h.1M102.4 119.2h1.7M104.1 119.2h.1M107.4 102.4h.1M107.4 102.4v45.1h16.3M109.1 104.1h.1"/>
<path d="M109.1 104.1v46.8M152.7 102.4h.1M152.7 106.6h.1M152.7 115.8h.1M152.7 102.4v4.2M152.7 113.3v2.5M171.2 105.8h.1M171.2 102.4h.1M171.2 105.8h8.3M171.2 102.4v3.4M172.8 102.4h.1M172.8 102.4h6.7"/>
<path d="M172.8 102.4v1.7h-83.8M176.2 109.1h.1M176.2 110.8h.1M176.2 104.1h.1M176.2 104.1h3.3M176.2 104.1v8.4M176.2 110.8h3.3M176.2 109.1h3.3M179.5 100.8h.1M196.3 100.8h.1M196.3 102.4h.1M196.3 105.8h.1"/>
<path d="M196.3 102.4h23.5M196.3 100.8h23.5M196.3 105.8h23.5M203 109.1h.1M8.6 120.9h.1M8.6 129.2h.1M8.6 122.6h.1M8.6 125.9h.1M8.6 120.9h1.6M8.6 122.6h1.6M8.6 125.9h1.6M8.6 120.9v9.2"/>
<path d="M25.3 120.9h4.2M25.3 122.6h5.9M25.3 125.9h9.2M25.3 124.2h7.6M27.2 139.8h.1M27.2 139.8h15.4M29.5 120.9h.1M31.2 122.6h.1M32.9 124.2h.1M34.5 125.9h.1M42.6 139.8h.1M42.6 139.8v35.7"/>
<path d="M85.7 120.9h.1M85.7 122.6h.1M85.7 125.9h.1M85.7 120.9v6.7M85.7 120.9h1.6M85.7 122.6h1.6M85.7 125.9h1.6M102.4 120.9h.1M102.4 125.9h.1M102.4 122.6h.1M102.4 124.2h.1M102.4 122.6h5"/>
<path d="M102.4 125.9h8.4M102.4 124.2h6.7M105.3 120.9h.1M105.3 120.9v23.3M107.4 122.6h.1M109.1 124.2h.1M110.8 125.9h.1M166.1 122.6h.1M166.1 122.6h11.8M172.8 129.2h.1M172.8 122.6h.1M172.8 122.6v1.6"/>
<path d="M172.8 129.2v1.7M177.9 122.6h.1M177.9 130.9h.1M177.9 122.6v8.3M177.9 130.9h1.6M196.3 130.9h.1M196.3 134.3h.1M196.3 136h.1M196.3 137.6h.1M196.3 130.9h1.7M196.3 136h23.5M196.3 137.6h18.5"/>
<path d="M196.3 139.3h6.7M198 122.6h.1M198 120.9h.1M198 130.9h.1M198 122.6h5M198 120.9v13.4h-1.7M203 122.6h.1M203 139.3h.1M203 122.6v1.6M203 129.2v21.8M214.8 137.6h.1M214.8 132.6h.1"/>
<path d="M214.8 124.2h.1M214.8 124.2v1.7M214.8 132.6v10.1M6.9 159.8h.1M6.9 159.8h32.7M32.9 149.4h.1M32.9 149.4h-3.1v14.6M34.5 152.7h.1M34.5 152.7h-1.8v15.4M36 159.3h.1M36 159.3v.1M39.6 159.8h.1"/>
<path d="M39.6 159.8v12.4M48.6 142.7h.1M48.6 142.7v34.5M52.5 146h.1M52.5 146v32.9M82.3 158.1h.1M82.3 158.1h33.4M105.3 144.2h.1M105.3 144.2h16.6M109.1 150.9h.1M109.1 150.9h-3.6v13.6M110.8 154.2h.1"/>
<path d="M110.8 154.2h-2v12.1M115.7 158.1h.1M115.7 158.1v16.4h-1.9M118.2 140.8h.1M118.2 140.8v37.1M121.9 144.2h.1M121.9 144.2v35.3h-8.4M123.7 147.5h.1M123.7 147.5v33.7M139.3 151h.1M139.3 142.7h40.2M139.3 157.7v5.1"/>
<path d="M141 159.4h.1M141 159.4v3.4M141 159.4h3.4M144.4 159.4h.1M144.4 159.4v1.7M156.9 146h.1M156.9 148.5h.1M156.9 155.2h.1M156.9 146v2.5M156.9 155.2v1.7M176.2 151h.1M176.2 152.7h.1"/>
<path d="M176.2 147.7h.1M176.2 147.7v6.7M176.2 152.7h3.3M176.2 151h3.3M176.2 147.7h3.3M179.5 142.7h.1M179.5 146h.1M196.3 146h.1M196.3 142.7h.1M196.3 144.4h.1M196.3 147.7h.1M196.3 146h23.5"/>
<path d="M196.3 142.7h23.5M196.3 144.4h6.7M196.3 147.7h6.7M203 144.4h.1M203 147.7h.1M214.8 142.7h.1M4 178.9h.1M4 178.9h5.7M6.7 168.1h.1M6.7 177.2h.1M6.7 177.2h3.5M6.7 168.1h26"/>
<path d="M6.7 168.1v9.1M9.4 177.2h.1M9.4 178.9h.1M9.7 178.9h.1M10.2 177.2h.1M29.8 164h.1M29.8 164h-25.8v14.9M32.7 168.1h.1M35.2 177.2h13.4M35.4 175.5h7.2M35.4 178.9h17.1M36 172.2h3.6"/>
<path d="M36.2 172.2h.1M36.2 175.5h.1M36.2 177.2h.1M36.2 178.9h.1M39.6 172.2h.1M42.6 175.5h.1M48.6 177.2h.1M52.5 178.9h.1M80 164.5h.1M80 164.5h25.5M80 164.5v16.7M85.7 166.3h.1"/>
<path d="M85.7 179.5h.1M85.7 166.3v13.2M85.7 179.5h1.3M85.7 166.3h23.1M105.5 164.5h.1M108.8 166.3h.1M113.5 179.5h.1M113.7 177.9h.1M113.7 177.9h4.5M113.8 174.5h.1M113.8 177.9h.1M113.8 179.5h.1"/>
<path d="M118.2 177.9h.1M139.3 174.5h.1M139.3 172.8h.1M139.3 162.8h.1M139.3 171.2v3.3M139.3 172.8h1.7M141 172.8h.1M141 171.2h.1M141 171.2v1.6M7.2 190.9h.1M9.4 182.2h.1M10.1 182.2h.1"/>
<path d="M10.1 182.2h-2.9v8.7M80 181.2h.1M80 181.2h7.8M87 184.6h.1M87 181.2h.1M87 184.6v7.3M87.8 181.2h.1M113.8 181.2h.1M113.8 181.2h9.9M123.7 181.2h.1"/>
</g>
<g fill="#f0f" stroke="#f0f" stroke-width=".15">
<circle cx="154.4" cy="70.5" r=".32"/>
<circle cx="85.7" cy="122.5" r=".32"/>
<circle cx="85.7" cy="125.9" r=".32"/>
<circle cx="105.3" cy="120.8" r=".32"/>
<circle cx="109.1" cy="124.2" r=".32"/>
<circle cx="110.8" cy="78.9" r=".32"/>
<circle cx="107.4" cy="122.5" r=".32"/>
<circle cx="109.1" cy="104.1" r=".32"/>
<circle cx="107.4" cy="102.4" r=".32"/>
<circle cx="152.7" cy="102.4" r=".32"/>
<circle cx="110.8" cy="125.9" r=".32"/>
<circle cx="104.1" cy="119.2" r=".32"/>
<circle cx="104.1" cy="77.3" r=".32"/>
<circle cx="176.2" cy="152.7" r=".32"/>
<circle cx="176.2" cy="110.8" r=".32"/>
<circle cx="176.2" cy="109.1" r=".32"/>
<circle cx="214.7" cy="142.6" r=".32"/>
<circle cx="176.2" cy="68.9" r=".32"/>
<circle cx="172.8" cy="42.1" r=".32"/>
<circle cx="198" cy="42.1" r=".32"/>
<circle cx="203" cy="52.1" r=".32"/>
<circle cx="172.8" cy="80.6" r=".32"/>
<circle cx="198" cy="89" r=".32"/>
<circle cx="198" cy="80.6" r=".32"/>
<circle cx="203" cy="94" r=".32"/>
<circle cx="172.8" cy="122.5" r=".32"/>
<circle cx="203" cy="139.3" r=".32"/>
<circle cx="198" cy="122.5" r=".32"/>
<circle cx="166.1" cy="80.6" r=".32"/>
<circle cx="198" cy="47.1" r=".32"/>
<circle cx="203" cy="53.8" r=".32"/>
<circle cx="203" cy="60.5" r=".32"/>
<circle cx="139.3" cy="142.6" r=".32"/>
<circle cx="203" cy="147.7" r=".32"/>
<circle cx="203" cy="144.3" r=".32"/>
<circle cx="198" cy="130.9" r=".32"/>
<circle cx="176.2" cy="151" r=".32"/>
<circle cx="214.7" cy="137.6" r=".32"/>
<circle cx="82.3" cy="119.2" r=".32"/>
<circle cx="166.1" cy="42.1" r=".32"/>
<circle cx="82.3" cy="42.1" r=".32"/>
<circle cx="139.3" cy="172.8" r=".32"/>
<circle cx="105.8" cy="75.6" r=".32"/>
<circle cx="144.3" cy="58.8" r=".32"/>
<circle cx="203" cy="55.5" r=".32"/>
<circle cx="203" cy="95.7" r=".32"/>
<circle cx="203" cy="97.4" r=".32"/>
<circle cx="27.8" cy="77.3" r=".32"/>
<circle cx="27.1" cy="119.2" r=".31"/>
<circle cx="29.5" cy="120.8" r=".32"/>
<circle cx="29.5" cy="75.6" r=".32"/>
<circle cx="32.8" cy="124.2" r=".32"/>
<circle cx="32.8" cy="72.2" r=".32"/>
<circle cx="34.5" cy="125.9" r=".32"/>
<circle cx="34.5" cy="78.9" r=".32"/>
<circle cx="8.5" cy="122.5" r=".32"/>
<circle cx="8.5" cy="129.2" r=".32"/>
<circle cx="8.5" cy="125.9" r=".32"/>
<circle cx="6.8" cy="119.2" r=".32"/>
<circle cx="149.3" cy="82.3" r=".32"/>
<circle cx="156.9" cy="146" r=".32"/>
<circle cx="113.8" cy="177.9" r=".32"/>
<circle cx="113.8" cy="179.5" r=".32"/>
<circle cx="87" cy="181.2" r=".32"/>
<circle cx="36.2" cy="172.1" r=".32"/>
<circle cx="36.2" cy="175.5" r=".32"/>
<circle cx="36.2" cy="177.2" r=".32"/>
<circle cx="36.2" cy="178.8" r=".32"/>
<circle cx="9.4" cy="182.2" r=".32"/>
<circle cx="9.4" cy="177.2" r=".32"/>
<circle cx="9.4" cy="178.8" r=".32"/>
<circle cx="31.2" cy="73.9" r=".32"/>
<circle cx="31.2" cy="122.5" r=".32"/>
<circle cx="44.6" cy="73.9" r=".32"/>
<circle cx="44.6" cy="72.2" r=".32"/>
<circle cx="56.3" cy="72.2" r=".32"/>
</g>
<text font-size="5.3" x="95.7" y="7.8">XDS110 Debugger Interface</text>
<g font-size="4.2">
<text x="27.8" y="3.9">1</text>
<text x="83.1" y="3.9">2</text>
<text x="138.5" y="3.9">3</text>
<text x="193.8" y="3.9">4</text>
<text x="249.2" y="3.9">5</text>
<text x="0" y="28.4">A</text>
<text x="277" y="28.4">A</text>
<text x="0" y="77.3">B</text>
<text x="277" y="77.3">B</text>
<text x="0" y="126.2">C</text>
<text x="277" y="126.2">C</text>
<text x="0" y="175.1">D</text>
<text x="277" y="175.1">D</text>
<text x="27.8" y="199.7">1</text>
<text x="83.1" y="199.7">2</text>
<text x="138.5" y="199.7">3</text>
<text x="193.8" y="199.7">4</text>
<text x="249.2" y="199.7">5</text>
</g>
<text font-size="3.2" x="210.2" y="177.8">LAUNCHXL-CC1350-433MHz</text>
<g font-size="2.7">
<text x="13.6" y="16.6">P10 selects the voltage source for the level shifters</text>
<text x="13.6" y="19.3">When powering CC1350 from the XDS suppl, connect jumper between pins 1 and 2.</text>
<text x="13.6" y="21.9">When powering CC1350 from the external supply, connect jumper between pins 2 and 3.</text>
<text x="9.4" y="30.8">Jumper M12 to be mounted</text>
<text x="9.4" y="33.5">between pins 1 and 2 on P10</text>
<text x="11.9" y="54.3">Jumpers M1-M11 to be mounted</text>
<text x="11.9" y="57">on header P4</text>
<text x="37.5" y="106.1">Use P5 for debugging</text>
<text x="37.5" y="108.8">CC1350 with an</text>
<text x="37.5" y="111.4">external debugger</text>
<text x="37.5" y="114.1">(requires that all</text>
<text x="37.5" y="116.8">jumpers on P4 be</text>
<text x="37.5" y="119.4">removed)</text>
<text x="226.5" y="118">XDS-RST = 0 -&gt; output = 0</text>
<text x="226.5" y="120.6">XDS-RST = 1 -&gt; output = Hi-Z</text>
<text x="226.5" y="126">TMS signal is bidirectional.</text>
<text x="45.8" y="127.2">Use P7 for debugging</text>
<text x="45.8" y="129.9">external targets</text>
<text x="226.5" y="128.7">TMS_DIR used to control</text>
<text x="226.5" y="131.3">direction of level shifter</text>
<text x="45.8" y="132.5">(requires that all</text>
<text x="45.8" y="135.2">jumpers on P4 be</text>
<text x="45.8" y="137.9">removed)</text>
<text x="167" y="161.6">DIR = H: A -&gt; B</text>
<text x="167" y="164.3">DIR = L: B -&gt; A</text>
<text x="167" y="169.6">OE = H: output = Hi-Z</text>
</g>
<g font-size="2.5">
<text x="221.6" y="183">TER, KHT</text>
<text x="221.6" y="188">NN</text>
</g>
<g font-size="2.2">
<text x="211.6" y="174.3">Title:</text>
<text x="211.6" y="181">Drawn:</text>
<text x="211.6" y="186.1">Checked:</text>
<text x="211.6" y="191.1">Size:</text>
<text x="231.7" y="191.1">Rev:</text>
<text x="251.8" y="191.1">Sheet:</text>
<text x="218.3" y="192.8">A3</text>
<text x="238.4" y="192.8">A</text>
<text x="260.2" y="192.8">3</text>
<text x="263.5" y="192.8">of 5</text>
</g>
<g font-size="1.5">
<text x="67.1" y="28.8">XDS_VCC</text>
<text x="74.9" y="28">CC1350_VDD</text>
<text x="68.4" y="33.3">1</text>
<text x="68.4" y="35">2</text>
<text x="68.4" y="36.7">3</text>
<text x="192.8" y="38.1">XDS_VCC</text>
<text x="179.2" y="46.7">2</text>
<text x="195.8" y="46.7">3</text>
<text x="195.8" y="53.4">1</text>
<text x="195.8" y="50.1">4</text>
<text x="195.8" y="51.8">5</text>
<text x="178.3" y="58.5">15</text>
<text x="195.8" y="58.5">6</text>
<text x="195.8" y="55.1">16</text>
<text x="178.3" y="60.2">14</text>
<text x="178.3" y="61.8">13</text>
<text x="178.3" y="63.5">12</text>
<text x="195.8" y="60.2">7</text>
<text x="195.8" y="61.8">8</text>
<text x="195.8" y="63.5">9</text>
<text x="44.2" y="70.2">2</text>
<text x="44.2" y="71.9">4</text>
<text x="55.8" y="70.2">1</text>
<text x="55.8" y="71.9">3</text>
<text x="178.3" y="66.8">10</text>
<text x="178.3" y="68.5">11</text>
<text x="43.4" y="76.9">10</text>
<text x="44.2" y="73.5">6</text>
<text x="44.2" y="75.2">8</text>
<text x="55.8" y="73.5">5</text>
<text x="55.8" y="75.2">7</text>
<text x="55.8" y="76.9">9</text>
<text x="192.8" y="76.6">XDS_VCC</text>
<text x="43.4" y="78.6">12</text>
<text x="43.4" y="80.3">14</text>
<text x="43.4" y="81.9">16</text>
<text x="43.4" y="83.6">18</text>
<text x="55.8" y="78.6">11</text>
<text x="55.8" y="80.3">13</text>
<text x="55.8" y="81.9">15</text>
<text x="55.8" y="83.6">17</text>
<text x="11.2" y="85.2">CC1350_VDD</text>
<text x="18.5" y="86.9">+5V</text>
<text x="43.4" y="85.3">20</text>
<text x="43.4" y="87">22</text>
<text x="55.8" y="85.3">19</text>
<text x="55.8" y="87">21</text>
<text x="69.7" y="86">USB_VBUS</text>
<text x="69.7" y="84.3">XDS_VCC</text>
<text x="179.2" y="88.6">2</text>
<text x="195.8" y="88.6">3</text>
<text x="195.8" y="95.3">1</text>
<text x="195.8" y="92">4</text>
<text x="195.8" y="93.7">5</text>
<text x="178.3" y="100.4">15</text>
<text x="195.8" y="100.4">6</text>
<text x="195.8" y="97">16</text>
<text x="2" y="107.7">CC1350_VDD</text>
<text x="178.3" y="102.1">14</text>
<text x="178.3" y="103.7">13</text>
<text x="178.3" y="105.4">12</text>
<text x="195.8" y="102.1">7</text>
<text x="195.8" y="103.7">8</text>
<text x="195.8" y="105.4">9</text>
<text x="178.3" y="108.8">10</text>
<text x="178.3" y="110.4">11</text>
<text x="13.2" y="118.8">1</text>
<text x="21.5" y="118.8">2</text>
<text x="90.3" y="118.8">1</text>
<text x="98.6" y="118.8">2</text>
<text x="192.8" y="118.5">XDS_VCC</text>
<text x="13.2" y="120.5">3</text>
<text x="13.2" y="122.2">5</text>
<text x="13.2" y="123.8">7</text>
<text x="13.2" y="125.5">9</text>
<text x="21.5" y="120.5">4</text>
<text x="21.5" y="122.2">6</text>
<text x="21.5" y="123.8">8</text>
<text x="21.5" y="125.5">10</text>
<text x="90.3" y="120.5">3</text>
<text x="90.3" y="122.2">5</text>
<text x="90.3" y="123.8">7</text>
<text x="90.3" y="125.5">9</text>
<text x="98.6" y="120.5">4</text>
<text x="98.6" y="122.2">6</text>
<text x="98.6" y="123.8">8</text>
<text x="98.6" y="125.5">10</text>
<text x="212.9" y="121.9">XDS_VCC</text>
<text x="179.2" y="130.6">2</text>
<text x="195.8" y="130.6">3</text>
<text x="195.8" y="137.2">1</text>
<text x="195.8" y="133.9">4</text>
<text x="195.8" y="135.6">5</text>
<text x="178.3" y="142.3">15</text>
<text x="178.3" y="144">14</text>
<text x="195.8" y="142.3">6</text>
<text x="195.8" y="144">7</text>
<text x="195.8" y="138.9">16</text>
<text x="178.3" y="145.6">13</text>
<text x="178.3" y="147.3">12</text>
<text x="195.8" y="145.6">8</text>
<text x="195.8" y="147.3">9</text>
<text x="178.3" y="150.7">10</text>
<text x="178.3" y="152.4">11</text>
<text x="138.9" y="163.3" transform="rotate(-90 138.9 163.3)">3</text>
<text x="140.6" y="163.3" transform="rotate(-90 140.6 163.3)">1</text>
<text x="32.4" y="171.8">8</text>
<text x="138.9" y="171.5" transform="rotate(-90 138.9 171.5)">4</text>
<text x="140.6" y="171.5" transform="rotate(-90 140.6 171.5)">2</text>
<text x="12.4" y="175.1">1</text>
<text x="12.4" y="176.8">2</text>
<text x="12.4" y="178.5">3</text>
<text x="32.4" y="178.5">5</text>
<text x="32.4" y="176.8">6</text>
<text x="32.4" y="175.1">7</text>
<text x="90" y="177.5">1</text>
<text x="90" y="179.2">2</text>
<text x="110" y="179.2">6</text>
<text x="110" y="177.5">7</text>
<text x="110" y="174.1">8</text>
<text x="12.4" y="181.9">4</text>
<text x="90" y="180.8">3</text>
<text x="90" y="184.2">4</text>
<text x="110" y="180.8">5</text>
<text x="211.6" y="195.5">Date:</text>
<text x="235" y="195.5">Monday, January 23, 2017</text>
</g>
<g font-size="1.5" fill="#000080">
<text x="62.2" y="30">P10</text>
<text x="41.2" y="37.5">M12</text>
<text x="55.5" y="41.7">BB02-HC031-KB1-603000</text>
<text x="167.8" y="45.1">C57</text>
<text x="181.2" y="45.1">U8</text>
<text x="204.7" y="45.1">C52</text>
<text x="167.8" y="48.5">100nF</text>
<text x="204.7" y="48.5">100nF</text>
<text x="24.5" y="60.2">M1 M2 M3 M4 M5 M6 M7 M8 M9 M10M11</text>
<text x="46.3" y="66.9">P4</text>
<text x="181.2" y="71.9">SN74AVC4T245RSV</text>
<text x="146" y="77.8">R61</text>
<text x="156.1" y="77.8">R62</text>
<text x="146" y="79.5">100k</text>
<text x="156.1" y="79.5">100k</text>
<text x="167.8" y="83.7">C53</text>
<text x="204.7" y="83.7">C54</text>
<text x="167.8" y="87">100nF</text>
<text x="181.2" y="87">U9</text>
<text x="204.7" y="87">100nF</text>
<text x="46.3" y="92">BB02-HJ221-KB1-603000</text>
<text x="154.4" y="109.6">R63</text>
<text x="154.4" y="111.3">100k</text>
<text x="181.2" y="113.8">SN74AVC4T245RSV</text>
<text x="18.5" y="115.5">P5</text>
<text x="95.5" y="115.5">P7</text>
<text x="167.8" y="125.6">C55</text>
<text x="204.7" y="125.6">C56</text>
<text x="10.2" y="130.6">FTSH-105-01-F-DV-K</text>
<text x="87.3" y="130.6">FTSH-105-01-F-DV-K</text>
<text x="167.8" y="128.9">100nF</text>
<text x="181.2" y="128.9">U10</text>
<text x="204.7" y="128.9">100nF</text>
<text x="216.4" y="128.9">R58</text>
<text x="216.4" y="130.6">3.3k</text>
<text x="141" y="154.1">R57</text>
<text x="141" y="155.7">100</text>
<text x="158.6" y="151.6">R65</text>
<text x="158.6" y="153.2">100k</text>
<text x="181.2" y="155.7">SN74AVC4T245RSV</text>
<text x="127.6" y="167.8">1188E-1K2-V</text>
<text x="133.3" y="165.8">SW3</text>
<text x="14.4" y="170.2">CR8</text>
<text x="92" y="172.5">CR7</text>
<text x="14.4" y="185.3">TPD6E004RSER</text>
<text x="92" y="187.6">TPD6E004RSER</text>
</g>
<g font-size="1.5" fill="#f00">
<text x="154.7" y="41.7">V-Sense</text>
<text x="154.7" y="58.3">XDS_RX_LS</text>
<text x="220" y="59.5">XDS_TX</text>
<text x="154.7" y="60.8">XDS_TX_LS</text>
<text x="220.1" y="62.9">XDS_RX</text>
<text x="220.1" y="64.6">XDS_SWO</text>
<text x="9.9" y="71.2">CC1350_SWO</text>
<text x="151.4" y="70">XDS_SWO_LS</text>
<text x="9.7" y="74.6">DIO16_TDO</text>
<text x="9.9" y="72.9">DIO17_TDI</text>
<text x="9.9" y="78">CC1350_TMS</text>
<text x="9.9" y="76.3">CC1350_TCK</text>
<text x="9.9" y="83">CC1350_RXD</text>
<text x="9.9" y="79.6">CC1350_RESET</text>
<text x="9.9" y="81.3">CC1350_TXD</text>
<text x="154.7" y="101.9">XDS_TDO_LS</text>
<text x="221.6" y="101.4">XDS_TCK</text>
<text x="154.7" y="103.5">XDS_TDI_LS</text>
<text x="221.6" y="103.1">XDS_TDI</text>
<text x="221.8" y="106.5">XDS_TDO</text>
<text x="221.6" y="136.7">XDS_TMS_DIR</text>
<text x="154.7" y="142.1">XDS_RESET_LS</text>
<text x="221.6" y="143.3">XDS_RESET</text>
<text x="144.7" y="145.5">XDS_TMS_LS</text>
<text x="221.6" y="146.7">XDS_TMS</text>
</g>
<g font-size="1.5" fill="#004080">
<text x="182.1" y="47.8">VCCB</text>
<text x="189.6" y="47.8">VCCA</text>
<text x="190.4" y="51.2">1DIR</text>
<text x="190.4" y="52.9">2DIR</text>
<text x="182.1" y="59.6">1B1</text>
<text x="189.9" y="54.5">1nOE</text>
<text x="189.9" y="56.2">2nOE</text>
<text x="191.1" y="59.6">1A1</text>
<text x="182.1" y="61.3">1B2</text>
<text x="182.1" y="62.9">2B1</text>
<text x="182.1" y="64.6">2B2</text>
<text x="191.1" y="61.3">1A2</text>
<text x="191.1" y="62.9">2A1</text>
<text x="191.1" y="64.6">2A2</text>
<text x="182.1" y="67.9">GND</text>
<text x="182.1" y="69.6">GND</text>
<text x="182.1" y="89.7">VCCB</text>
<text x="189.6" y="89.7">VCCA</text>
<text x="190.4" y="93.1">1DIR</text>
<text x="190.4" y="94.8">2DIR</text>
<text x="182.1" y="101.5">1B1</text>
<text x="189.9" y="96.4">1nOE</text>
<text x="189.9" y="98.1">2nOE</text>
<text x="191.1" y="101.5">1A1</text>
<text x="182.1" y="103.2">1B2</text>
<text x="182.1" y="104.8">2B1</text>
<text x="182.1" y="106.5">2B2</text>
<text x="191.1" y="103.2">1A2</text>
<text x="191.1" y="104.8">2A1</text>
<text x="191.1" y="106.5">2A2</text>
<text x="182.1" y="109.9">GND</text>
<text x="182.1" y="111.5">GND</text>
<text x="182.1" y="131.7">VCCB</text>
<text x="189.6" y="131.7">VCCA</text>
<text x="190.4" y="135">1DIR</text>
<text x="190.4" y="136.7">2DIR</text>
<text x="182.1" y="143.4">1B1</text>
<text x="189.9" y="138.3">1nOE</text>
<text x="189.9" y="140">2nOE</text>
<text x="191.1" y="143.4">1A1</text>
<text x="182.1" y="145.1">1B2</text>
<text x="182.1" y="146.7">2B1</text>
<text x="182.1" y="148.4">2B2</text>
<text x="191.1" y="145.1">1A2</text>
<text x="191.1" y="146.7">2A1</text>
<text x="191.1" y="148.4">2A2</text>
<text x="182.1" y="151.8">GND</text>
<text x="182.1" y="153.5">GND</text>
<text x="27.1" y="172.9">VCC</text>
<text x="15.3" y="176.2">IO1</text>
<text x="15.3" y="177.9">IO2</text>
<text x="15.3" y="179.6">IO3</text>
<text x="27.9" y="179.6">IO4</text>
<text x="27.9" y="177.9">IO5</text>
<text x="27.9" y="176.2">IO6</text>
<text x="92.9" y="178.6">IO1</text>
<text x="104.7" y="175.2">VCC</text>
<text x="105.5" y="178.6">IO6</text>
<text x="15.3" y="183">GND</text>
<text x="92.9" y="180.3">IO2</text>
<text x="92.9" y="181.9">IO3</text>
<text x="92.9" y="185.3">GND</text>
<text x="105.5" y="181.9">IO4</text>
<text x="105.5" y="180.3">IO5</text>
</g>
</svg>
